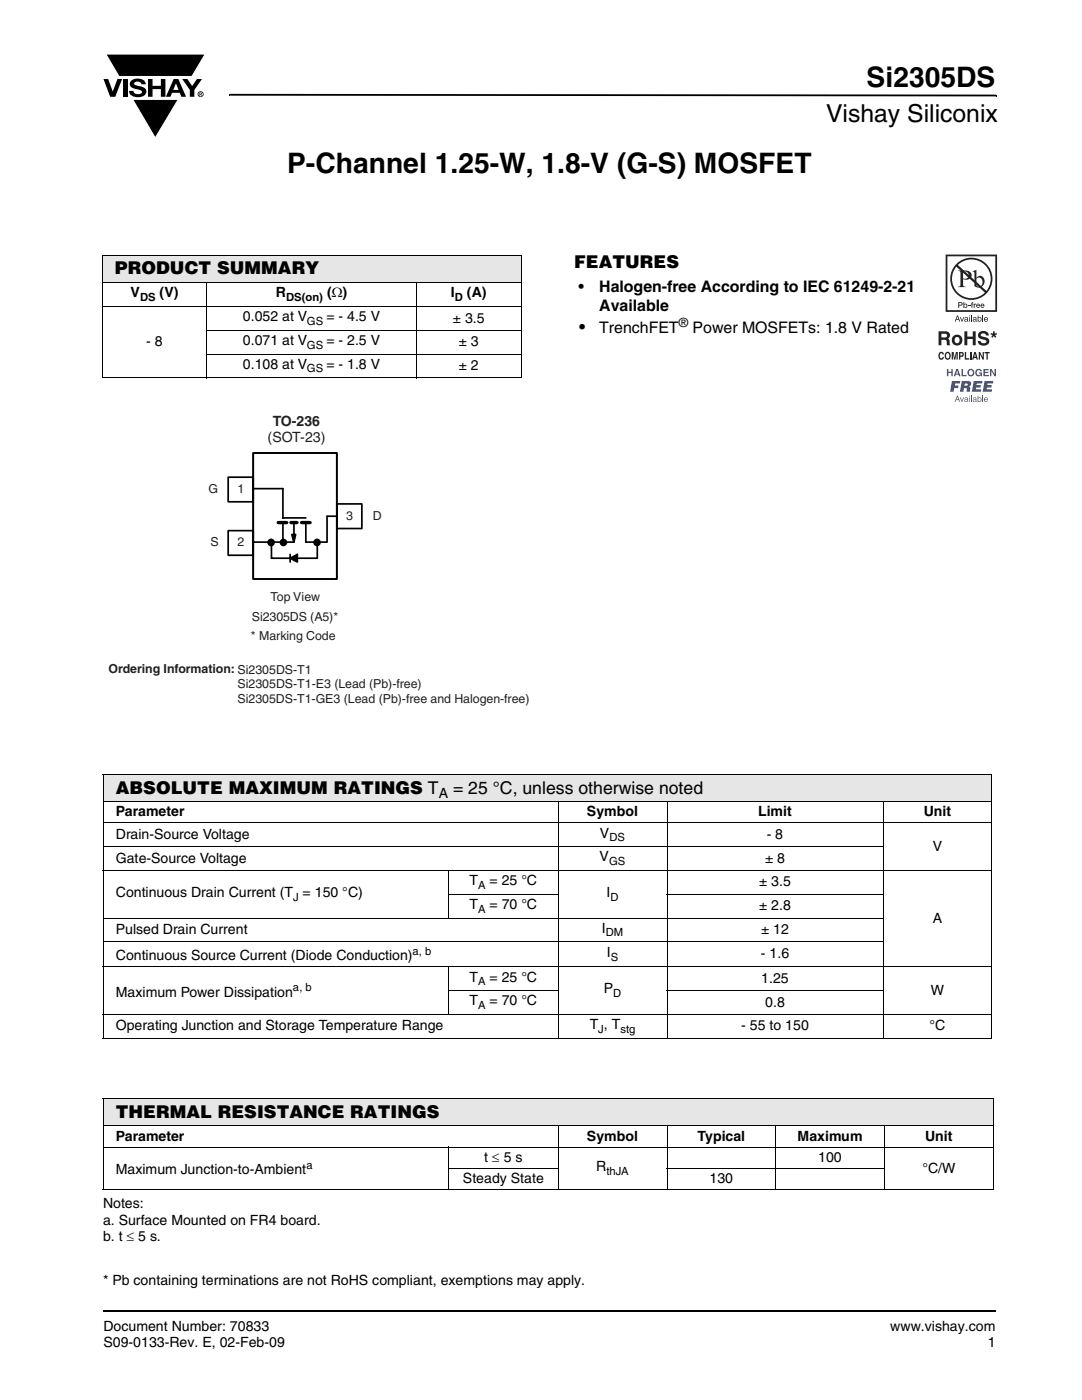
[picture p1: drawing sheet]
<svg xmlns="http://www.w3.org/2000/svg" width="216mm" height="279mm" viewBox="0 0 216 279" stroke-linecap="round" stroke-linejoin="round" font-family="sans-serif">
<g fill="#000">
<path d="M20.6 15.8h1l.9 2.5 .9-2.5h1l-1.4 3.5h-1zM21.1 10.8h19.8l-2.6 4.5h-14.6zM24.5 15.8h.9v3.5h-.9zM26.2 16.1a2.08 2.08 0 0 1 2.8 .3l.1 .4h-.9a.78 .78 0 0 0-.7-.5 .78 .78 0 0 0-.7 .4l.2 .3 1 .2a1.06 1.06 0 0 1 1.2 1 1.06 1.06 0 0 1-1.1 1.1 1.71 1.71 0 0 1-2.3-1.2h.8a.95 .95 0 0 0 .8 .7 .95 .95 0 0 0 .9-.4 1.3 1.3 0 0 0-1.2-.6 1.02 1.02 0 0 1-1-.6 1.02 1.02 0 0 1 .1-1.1zM29.5 15.8h.9v1.3h1.7v-1.3h.9v3.5h-.9v-1.5h-1.7v1.5h-.9zM26.5 19.8h9.1l-4.6 7.7zM36.4 15.8h1l.9 1.4 1-1.4h1l-1.5 2.2v1.3h-.9v-1.4zM45.7 18.7h.2v.4h-.2zM45.9 18.7l152.9 .2v.3l-152.9-.1zM198.8 18.9h.1v.3h-.1zM20.5 261.5h.1v.4h-.1z"/>
<path d="M35.1 16.6l-.5 1.3h1zM34.7 15.8h.9l1.5 3.5h-.9l-.3-.8h-1.6l-.3 .8h-.9z"/>
<path d="M39.9 18.6v.1h.2v-.1zM39.8 18.5h.4l.1 .2-.2 .1 .2 .3-.3-.3-.1 .3h-.1zM39.6 18.8a.45 .45 0 0 0 .9 0 .45 .45 0 0 0-.9 0zM39.4 18.8a.6 .6 0 0 1 1.2 0 .6 .6 0 0 1-1.2 0z"/>
</g>
<path d="M21.1 10.8h19.8l-2.6 4.5h-14.5zM26.5 19.8h9.1l-4.6 7.7z" fill="none" stroke="#fff" stroke-width=".2"/>
<path d="M20.6 261.7h178.2" fill="none" stroke="#000" stroke-width=".36"/>
<path d="M20.4 50.9h83.6v5.5h-83.6z" fill="#e6e6e6"/>
<path d="M20.3 50.9h83.8M20.3 56.4h83.8M20.4 51v24.3M41.3 56.3v19.2M83.1 56.3v19.2M104 51v24.3M20.3 61.2h83.8M20.3 75.4h83.8M41.2 65.9h62.9M41.2 70.7h62.9" fill="none" stroke="#000" stroke-width=".2"/>
<path d="M21.7 82.7h83.9v61.2h-83.9z" fill="#fff"/>
<g fill="none" stroke="#000" stroke-width=".34">
<path d="M45.5 95.2h5v4.9h-5zM50.5 90.4h16.7v25.2h-16.7zM50.5 97.5h6v5.9h4.5M45.5 105.9h5v4.9h-5zM54.2 108.2v3.2h9.1v-3.2M56.5 104.3v3.9M57.9 111.4l1.4-.8v1.6zM57.9 110.6v1.6M58.6 108l-.4-1.3h.8l-.3 1.5h-8.2M58.7 104.4v3.7M61 104.3v3.9h4.3M67.2 100.6h5v4.9h-5z"/>
<path d="M67.2 103h-1.9v5.1"/>
<circle cx="54.1" cy="108.3" r=".59"/>
<circle cx="56.6" cy="108.3" r=".59"/>
<circle cx="63.3" cy="108.3" r=".59"/>
</g>
<path d="M55.5 104.3h1.7M58.1 104.3h1.1M60.2 104.3h1.7" fill="none" stroke="#000" stroke-width=".68"/>
<g fill="#000">
<path d="M57.9 111.4l1.4-.8v1.6zM58.2 106.7h.8l-.3 1.5z"/>
<circle cx="54.1" cy="108.3" r=".59"/>
<circle cx="56.6" cy="108.3" r=".59"/>
<circle cx="63.3" cy="108.3" r=".59"/>
</g>
<g fill="#e6e6e6">
<path d="M20.6 154.5h177.3v5.5h-177.3z"/>
<path d="M20.6 219.2h177.6v5.5h-177.6z"/>
</g>
<g fill="none" stroke="#000" stroke-width=".2">
<path d="M20.5 154.5h177.5M20.5 160h112.5M20.6 154.6v52.5M111.4 159.9v47.4M133.1 159.9v47.4M133.2 160h42.9M176.2 159.9v47.4M176.3 160h21.7M197.9 154.6v52.5M20.5 164.2h177.5M20.5 169h155.8M20.5 173.7h177.5"/>
<path d="M89.4 178.5h22.1M89.5 173.6v9.7M133 178.5h43.3M20.5 183.2h155.8M20.5 188h155.8M20.5 193h177.5M89.4 197.7h22.1M89.5 192.9v9.6M133 197.7h43.3M20.5 202.5h177.5M20.5 207.2h177.5M20.5 219.2h177.8"/>
<path d="M20.6 219.3v18M198.2 219.3v18M20.5 224.7h112.5M20.5 228.9h177.8M20.5 237.4h177.8M89.4 233.2h22.1M89.5 228.9v8.6M111.4 224.6v12.9M133 233.2h43.6M133.1 224.6v12.9M133.2 224.7h43.2M154.8 224.6v12.9"/>
<path d="M176.5 224.6v12.9M176.6 224.7h21.7"/>
</g>
<g fill="#fff">
<path d="M186.7 50.2h12.8v31.5h-12.8z"/>
<path d="M187.2 50.8h11.7v29.4h-11.7z"/>
</g>
<g fill="#231f20">
<path d="M192.4 66.1h.6v1.1h1.1v-1.1h.6v2.8h-.6v-1.2h-1.1v1.2h-.6z"/>
<path d="M195.5 66.3a1.15 1.15 0 0 1 1.8 .6h-.5l-.1-.1a.68 .68 0 0 0-.9-.1l-.1 .3 .3 .2a1.29 1.29 0 0 1 1.4 .9 1.17 1.17 0 0 1-1.1 .9 1.17 1.17 0 0 1-1.2-.9h.6v.1a.67 .67 0 0 0 1.1-.1l-.2-.2-.6-.2a.82 .82 0 0 1-.8-.5 .82 .82 0 0 1 .3-.9z"/>
<path d="M197.7 66.5l.4 .1v-.5h.4v.5l.4-.1 .1 .2-.5 .2 .3 .3-.2 .2-.3-.3-.3 .3-.2-.2 .3-.3-.4-.2z"/>
<path d="M187.4 70.4l.4-.2 .3 .1 .3 .4-.7-.2a.66 .66 0 0 0 .1 1l.3-.3h.3a.54 .54 0 0 1-.5 .6 .54 .54 0 0 1-.6-.4z"/>
<path d="M189.9 70.2h.4l.2 1.2 .2-1.2h.4v1.6h-.2v-1.3l-.3 1.3h-.2l-.3-1.3v1.3h-.2z"/>
<path d="M192.5 70.2h.3v1.3h.6v.3h-.9z"/>
<path d="M193.6 70.2h.2v1.6h-.2z"/>
<path d="M195.3 70.2h.3l.5 1.1v-1.1h.2v1.6h-.2l-.6-1.1v1.1h-.2z"/>
<path d="M196.5 70.2h1v.3h-.4v1.3h-.3v-1.3h-.3z"/>
<path d="M187.8 66.6v.7h1a.39 .39 0 0 0 0-.6zM187.3 66.1h1.4a.79 .79 0 0 1 .8 .4 .79 .79 0 0 1-.1 .9l-.3 .2a.98 .98 0 0 1 .4 1.2l.1 .1h-.6l-.2-1-1-.1v1.1h-.5z"/>
<path d="M190.7 67.3a.63 .63 0 0 0-.2 .8 .63 .63 0 0 0 .7 .3 .63 .63 0 0 0 .3-.7 .63 .63 0 0 0-.8-.4zM189.9 67.9a1.1 1.1 0 0 1 2.2 0 1.1 1.1 0 0 1-2.2 0z"/>
<path d="M189 70.5a.64 .64 0 0 0 .1 1h.2a.64 .64 0 0 0-.2-1zM188.7 70.3l.2-.1a.56 .56 0 0 1 .7 .4 .82 .82 0 0 1-.5 1.2h-.2a.89 .89 0 0 1-.2-1.5z"/>
<path d="M191.6 70.5v.5l.4-.1v-.3zM191.4 70.2h.5a.5 .5 0 0 1 .4 .5 .5 .5 0 0 1-.4 .5h-.3v.6h-.2z"/>
<path d="M194.6 70.6l-.2 .6h.3zM194.4 70.2h.3l.4 1.6h-.2l-.1-.3h-.5l-.1 .3h-.2z"/>
</g>
<g fill="#3853a3">
<path d="M188.9 73.6h.3v.6h.6v-.6h.3v1.5h-.3v-.7h-.6v.7h-.3z"/>
<path d="M191.9 73.6h.3v1.2h.7v.3h-1z"/>
<path d="M194.8 73.8a.68 .68 0 0 1 1.1 .3l-.8-.2a.55 .55 0 0 0-.2 .6 .55 .55 0 0 0 .4 .4l.4-.3h-.4v-.3h.6v.8h-.2v-.2a.71 .71 0 0 1-1 0 .71 .71 0 0 1 .1-1.1z"/>
<path d="M196.2 73.6h1.1v.3h-.8v.3h.7v.3h-.7v.3h.8v.3h-1.1z"/>
<path d="M197.5 73.6h.4l.5 1.1v-1.1h.3v1.5h-.3l-.6-1v1h-.3z"/>
<path d="M190 76h1.6l-.1 .5h-.9l-.1 .4h.8l-.1 .5h-.8l-.1 .8h-.7z"/>
<path d="M194.3 76h1.7v.5h-1.1v.3h.8v.6h-.9l-.1 .3h1.1l-.1 .5h-1.8z"/>
<path d="M196.5 76h1.7l-.1 .5h-1l-.1 .3h.9l-.1 .6h-.9v.3h1.1l-.1 .5h-1.8z"/>
<path d="M191.5 79.3h.2l.2 .7 .3-.7h.2l-.4 .9h-.1z"/>
<path d="M193.8 79h.1v1.2h-.1z"/>
<path d="M196 79h.1v1.2h-.1z"/>
<path d="M191 74l-.2 .5h.4zM190.8 73.6h.4l.5 1.5h-.4l-.1-.3h-.5l-.1 .3h-.3z"/>
<path d="M193.2 74.4a.5 .5 0 0 0 1 0 .5 .5 0 0 0-1 0zM192.9 74.4a.8 .8 0 0 1 1.6 0 .8 .8 0 0 1-1.6 0z"/>
<path d="M192.5 76.5v.5l.5-.1v-.3zM191.9 76l1.8 .2a.63 .63 0 0 1-.4 1l.3 .2v.8h-.7v-.6l-.3-.2h-.2l-.2 .8h-.7z"/>
<path d="M191 79.2l-.2 .5h.4zM191 79h.1l.5 1.2h-.2l-.1-.4h-.5l-.1 .4h-.2z"/>
<path d="M192.6 79.8v.3h.1l.2-.1 .1-.3zM192.5 79.4l.3-.1 .3 .1 .1 .8-.8-.1 .1-.3 .5-.2-.2-.2-.4 .2z"/>
<path d="M193.4 79.3h.1v.9h-.1zM193.4 79h.1v.2h-.1z"/>
<path d="M194.3 79.8v.3h.1l.2-.1 .1-.3zM194.2 79.4l.3-.1 .3 .1 .1 .8-.8-.1 .1-.3 .5-.2-.2-.2-.4 .2z"/>
<path d="M195.1 79.7a.31 .31 0 0 0 .6 0 .31 .31 0 0 0-.6 0zM195.1 79h.1v.4a.4 .4 0 0 1 .6 .4 .4 .4 0 0 1-.6 .3l-.1 .1z"/>
<path d="M196.6 79.5l-.1 .2h.5l-.1-.2zM196.5 79.4h.5l.1 .1v.3h-.6l.2 .3 .4-.2-.2 .3a.47 .47 0 0 1-.6-.3 .47 .47 0 0 1 .2-.5z"/>
</g>
<g fill="#231f20">
<path d="M191.6 63.3h.1l.3 .7 .2-.7h.2l-.4 .9h-.1z"/>
<path d="M193.8 63h.1v1.2h-.1z"/>
<path d="M196 63h.2v1.2h-.2z"/>
<path d="M193.2 60.9h.4v.2h-.4z"/>
<path d="M193.9 60.3h.3l-.2 .2 .2 .1v.1h-.2v.7h-.1v-.7h-.2z"/>
<path d="M194.3 60.6h.2v.2l.3-.2v.2h-.3v.6h-.2z"/>
<path d="M191 63.1l-.1 .6h.3zM191 63h.1l.5 1.2h-.2l-.1-.4h-.5l-.1 .4h-.2z"/>
<path d="M192.6 63.8v.2l.1 .1 .2-.1 .1-.3zM192.5 63.4l.3-.1 .3 .1 .1 .8-.8-.1 .1-.4 .5-.2-.2-.1-.3 .2z"/>
<path d="M193.4 63.3h.2v.9h-.2zM193.4 63h.2v.1h-.2z"/>
<path d="M194.3 63.8v.2l.1 .1 .2-.1 .1-.3zM194.2 63.4l.3-.1 .3 .1 .1 .8-.8-.1 .1-.4 .5-.2-.2-.1-.4 .2z"/>
<path d="M195.1 63.7a.35 .35 0 0 0 .7 0 .35 .35 0 0 0-.7 0zM195.1 63h.1v.4a.4 .4 0 0 1 .7 .4 .4 .4 0 0 1-.7 .3l-.1 .1z"/>
<path d="M196.6 63.5l-.1 .2h.5l-.1-.3zM196.5 63.3h.5l.1 .2v.3h-.6l.2 .3 .4-.2-.2 .3a.47 .47 0 0 1-.6-.3 .47 .47 0 0 1 .2-.6z"/>
<path d="M189 51.2h9.6v10.7h-9.6zM188.7 50.8v11.4h10.3v-11.4z"/>
<path d="M191.4 60.5v.3h.4v-.3zM191.2 60.3l.7 .1 .2 .2-.2 .3-.5 .1v.4h-.2z"/>
<path d="M192.4 61a.26 .26 0 0 0 .5 0 .26 .26 0 0 0-.5 0zM192.2 60.3h.2v.4a.38 .38 0 0 1 .5 .1 .38 .38 0 0 1 0 .5 .38 .38 0 0 1-.5 0l-.2 .1z"/>
<path d="M195 60.8v.1h.4l-.2-.2zM195 60.6l.4 .1 .2 .4h-.6v.1h.5a.42 .42 0 0 1-.6 .1 .42 .42 0 0 1 .1-.7z"/>
<path d="M195.9 60.8l-.1 .1h.4l-.2-.2zM195.8 60.6l.5 .1 .1 .4h-.6l.1 .1h.5a.42 .42 0 0 1-.6 .1 .42 .42 0 0 1 0-.7z"/>
<path d="M192.2 54.2v1.3a.75 .75 0 0 0 1.1-.6 .75 .75 0 0 0-1.1-.7zM191.2 54a2.81 2.81 0 0 1 2.4 .3 .97 .97 0 0 1 0 1.2 .97 .97 0 0 1-1.2 .3l-.2-.1v1.1v.3l.5 .2h-1.5l.3-.1 .1-.4v-2.3v-.3z"/>
<path d="M194.8 55.6v1.4l.2 .1a.72 .72 0 0 0 .8 0 .72 .72 0 0 0 .3-.8 .72 .72 0 0 0-.4-.8 .72 .72 0 0 0-.9 .1zM194.1 54.2l.7-.3v1.6a.89 .89 0 0 1 1.1-.4 .89 .89 0 0 1 .6 1 1.23 1.23 0 0 1-.7 1.2 1.23 1.23 0 0 1-1.4-.2v-2.7z"/>
<path d="M191.1 52.9a3.9 3.9 0 0 1 5.3-.1 3.9 3.9 0 0 1 .4 5.3zM190.8 53.2l5.7 5.2a3.9 3.9 0 0 1-5.3 .1 3.9 3.9 0 0 1-.4-5.3zM189.6 55.6a4.2 4.2 0 0 0 8.4 0 4.2 4.2 0 0 0-8.4 0z"/>
</g>
<g font-size="5.6">
<text x="172.9" y="17.4">Si2305DS</text>
<text x="57.3" y="34.5">P-Channel 1.25-W, 1.8-V (G-S) MOSFET</text>
</g>
<text font-size="4.9" x="164.8" y="24.4">Vishay Siliconix</text>
<g font-size="3.5">
<text x="114.6" y="53.5">FEATURES</text>
<text x="22.9" y="54.8">PRODUCT SUMMARY</text>
<text x="115.5" y="66.5">•</text>
<text x="23.1" y="158.4">ABSOLUTE MAXIMUM RATINGS T</text>
<text x="90.4" y="158.4">= 25 °C, unless otherwise noted</text>
<text x="23.1" y="223.1">THERMAL RESISTANCE RATINGS</text>
</g>
<g font-size="3.2">
<text x="115.4" y="58.2">•</text>
<text x="119.6" y="58.2">Halogen-free According to IEC 61249-2-21</text>
<text x="119.6" y="62.1">Available</text>
<text x="119.6" y="66.5">TrenchFET</text>
<text x="138.2" y="66.5">Power MOSFETs: 1.8 V Rated</text>
</g>
<g font-size="2.8">
<text x="26.1" y="59.4">V</text>
<text x="31.9" y="59.4">(V)</text>
<text x="55.1" y="59.4">R</text>
<text x="65.3" y="59.4">(Ω)</text>
<text x="90" y="59.4">I</text>
<text x="93.2" y="59.4">(A)</text>
<text x="48.5" y="64.1">0.052 at V</text>
<text x="65.1" y="64.1">= - 4.5 V</text>
<text x="90.4" y="64.4">± 3.5</text>
<text x="29.2" y="69.1">- 8</text>
<text x="48.5" y="68.9">0.071 at V</text>
<text x="65.1" y="68.9">= - 2.5 V</text>
<text x="91.5" y="69.1">± 3</text>
<text x="48.5" y="73.6">0.108 at V</text>
<text x="65.1" y="73.6">= - 1.8 V</text>
<text x="91.5" y="73.9">± 2</text>
<text x="87.5" y="159.3">A</text>
<text x="23.1" y="162.9">Parameter</text>
<text x="23.1" y="167.4">Drain-Source Voltage</text>
<text x="117.1" y="162.9">Symbol</text>
<text x="119.7" y="167.2">V</text>
<text x="151.3" y="162.9">Limit</text>
<text x="153" y="167.4">- 8</text>
<text x="184.3" y="162.9">Unit</text>
<text x="23.1" y="172.2">Gate-Source Voltage</text>
<text x="119.7" y="171.9">V</text>
<text x="152.7" y="172.2">± 8</text>
<text x="186.1" y="169.8">V</text>
<text x="23.1" y="179">Continuous Drain Current (T = 150 °C)</text>
<text x="93.7" y="176.7">T</text>
<text x="97.7" y="176.7">= 25 °C</text>
<text x="121" y="179">I</text>
<text x="151.5" y="176.9">± 3.5</text>
<text x="93.7" y="181.4">T</text>
<text x="97.7" y="181.4">= 70 °C</text>
<text x="151.5" y="181.7">± 2.8</text>
<text x="186.1" y="184.2">A</text>
<text x="23.1" y="191.7">Continuous Source Current (Diode Conduction)</text>
<text x="23.1" y="186.4">Pulsed Drain Current</text>
<text x="120.1" y="186.2">I</text>
<text x="121.1" y="191">I</text>
<text x="151.8" y="191.3">- 1.6</text>
<text x="151.9" y="186.4">± 12</text>
<text x="93.7" y="195.9">T</text>
<text x="97.7" y="195.9">= 25 °C</text>
<text x="151.9" y="196.2">1.25</text>
<text x="23.1" y="198.9">Maximum Power Dissipation</text>
<text x="93.7" y="200.6">T</text>
<text x="97.7" y="200.6">= 70 °C</text>
<text x="120.5" y="198.3">P</text>
<text x="152.7" y="200.9">0.8</text>
<text x="185.7" y="198.5">W</text>
<text x="23.1" y="205.7">Operating Junction and Storage Temperature Range</text>
<text x="117.7" y="205.4">T , T</text>
<text x="147.9" y="205.7">- 55 to 150</text>
<text x="185.5" y="205.7">°C</text>
<text x="23.1" y="227.6">Parameter</text>
<text x="117.1" y="227.6">Symbol</text>
<text x="139.2" y="227.6">Typical</text>
<text x="159.2" y="227.6">Maximum</text>
<text x="184.6" y="227.6">Unit</text>
<text x="96.6" y="231.9">t ≤ 5 s</text>
<text x="119" y="233.7">R</text>
<text x="163.3" y="231.9">100</text>
<text x="184" y="234">°C/W</text>
<text x="23.1" y="234.4">Maximum Junction-to-Ambient</text>
<text x="92.4" y="236.1">Steady State</text>
<text x="141.6" y="236.1">130</text>
<text x="20.6" y="241">Notes:</text>
<text x="20.6" y="244.4">a. Surface Mounted on FR4 board.</text>
<text x="20.6" y="247.8">b. t ≤ 5 s.</text>
<text x="20.6" y="256.4">* Pb containing terminations are not RoHS compliant, exemptions may apply.</text>
<text x="20.6" y="265.6">Document Number: 70833</text>
<text x="20.6" y="268.8">S09-0133-Rev. E, 02-Feb-09</text>
<text x="177.7" y="265.6">www.vishay.com</text>
<text x="197.1" y="268.8">1</text>
</g>
<g font-size="2.8" fill="#231f20">
<text x="53.4" y="88.2">(SOT-23)</text>
<text x="54.4" y="85.1">TO-236</text>
</g>
<text font-size="2.5" x="135.4" y="65.3">®</text>
<g font-size="2.5" fill="#231f20">
<text x="41.6" y="98.4">G</text>
<text x="47.4" y="98.4">1</text>
<text x="69.1" y="103.7">3</text>
<text x="74.4" y="103.7">D</text>
<text x="42" y="109">S</text>
<text x="47.4" y="109">2</text>
<text x="54" y="119.9">Top View</text>
<text x="50.3" y="123.9">Si2305DS (A5)*</text>
<text x="50.1" y="127.7">* Marking Code</text>
<text x="21.7" y="134.4">Ordering Information: Si2305DS-T1</text>
<text x="47.4" y="137.4">Si2305DS-T1-E3 (Lead (Pb)-free)</text>
<text x="47.4" y="140.4">Si2305DS-T1-GE3 (Lead (Pb)-free and Halogen-free)</text>
</g>
<g font-size="2.2">
<text x="27.9" y="60">DS</text>
<text x="57.1" y="60">DS(on)</text>
<text x="61.3" y="64.8">GS</text>
<text x="90.8" y="60">D</text>
<text x="61.3" y="69.6">GS</text>
<text x="61.3" y="74.3">GS</text>
<text x="121.6" y="167.9">DS</text>
<text x="121.5" y="172.6">GS</text>
<text x="58.5" y="179.7">J</text>
<text x="95.4" y="177.4">A</text>
<text x="121.8" y="179.7">D</text>
<text x="95.4" y="182.1">A</text>
<text x="82.3" y="190.5">a, b</text>
<text x="120.9" y="186.9">DM</text>
<text x="121.9" y="191.7">S</text>
<text x="58.5" y="197.8">a, b</text>
<text x="95.4" y="196.6">A</text>
<text x="95.4" y="201.4">A</text>
<text x="122.4" y="199">D</text>
<text x="119.4" y="206.1">J</text>
<text x="123.8" y="206.1">stg</text>
<text x="61.1" y="233.2">a</text>
<text x="121" y="234.4">thJA</text>
</g>
</svg>
